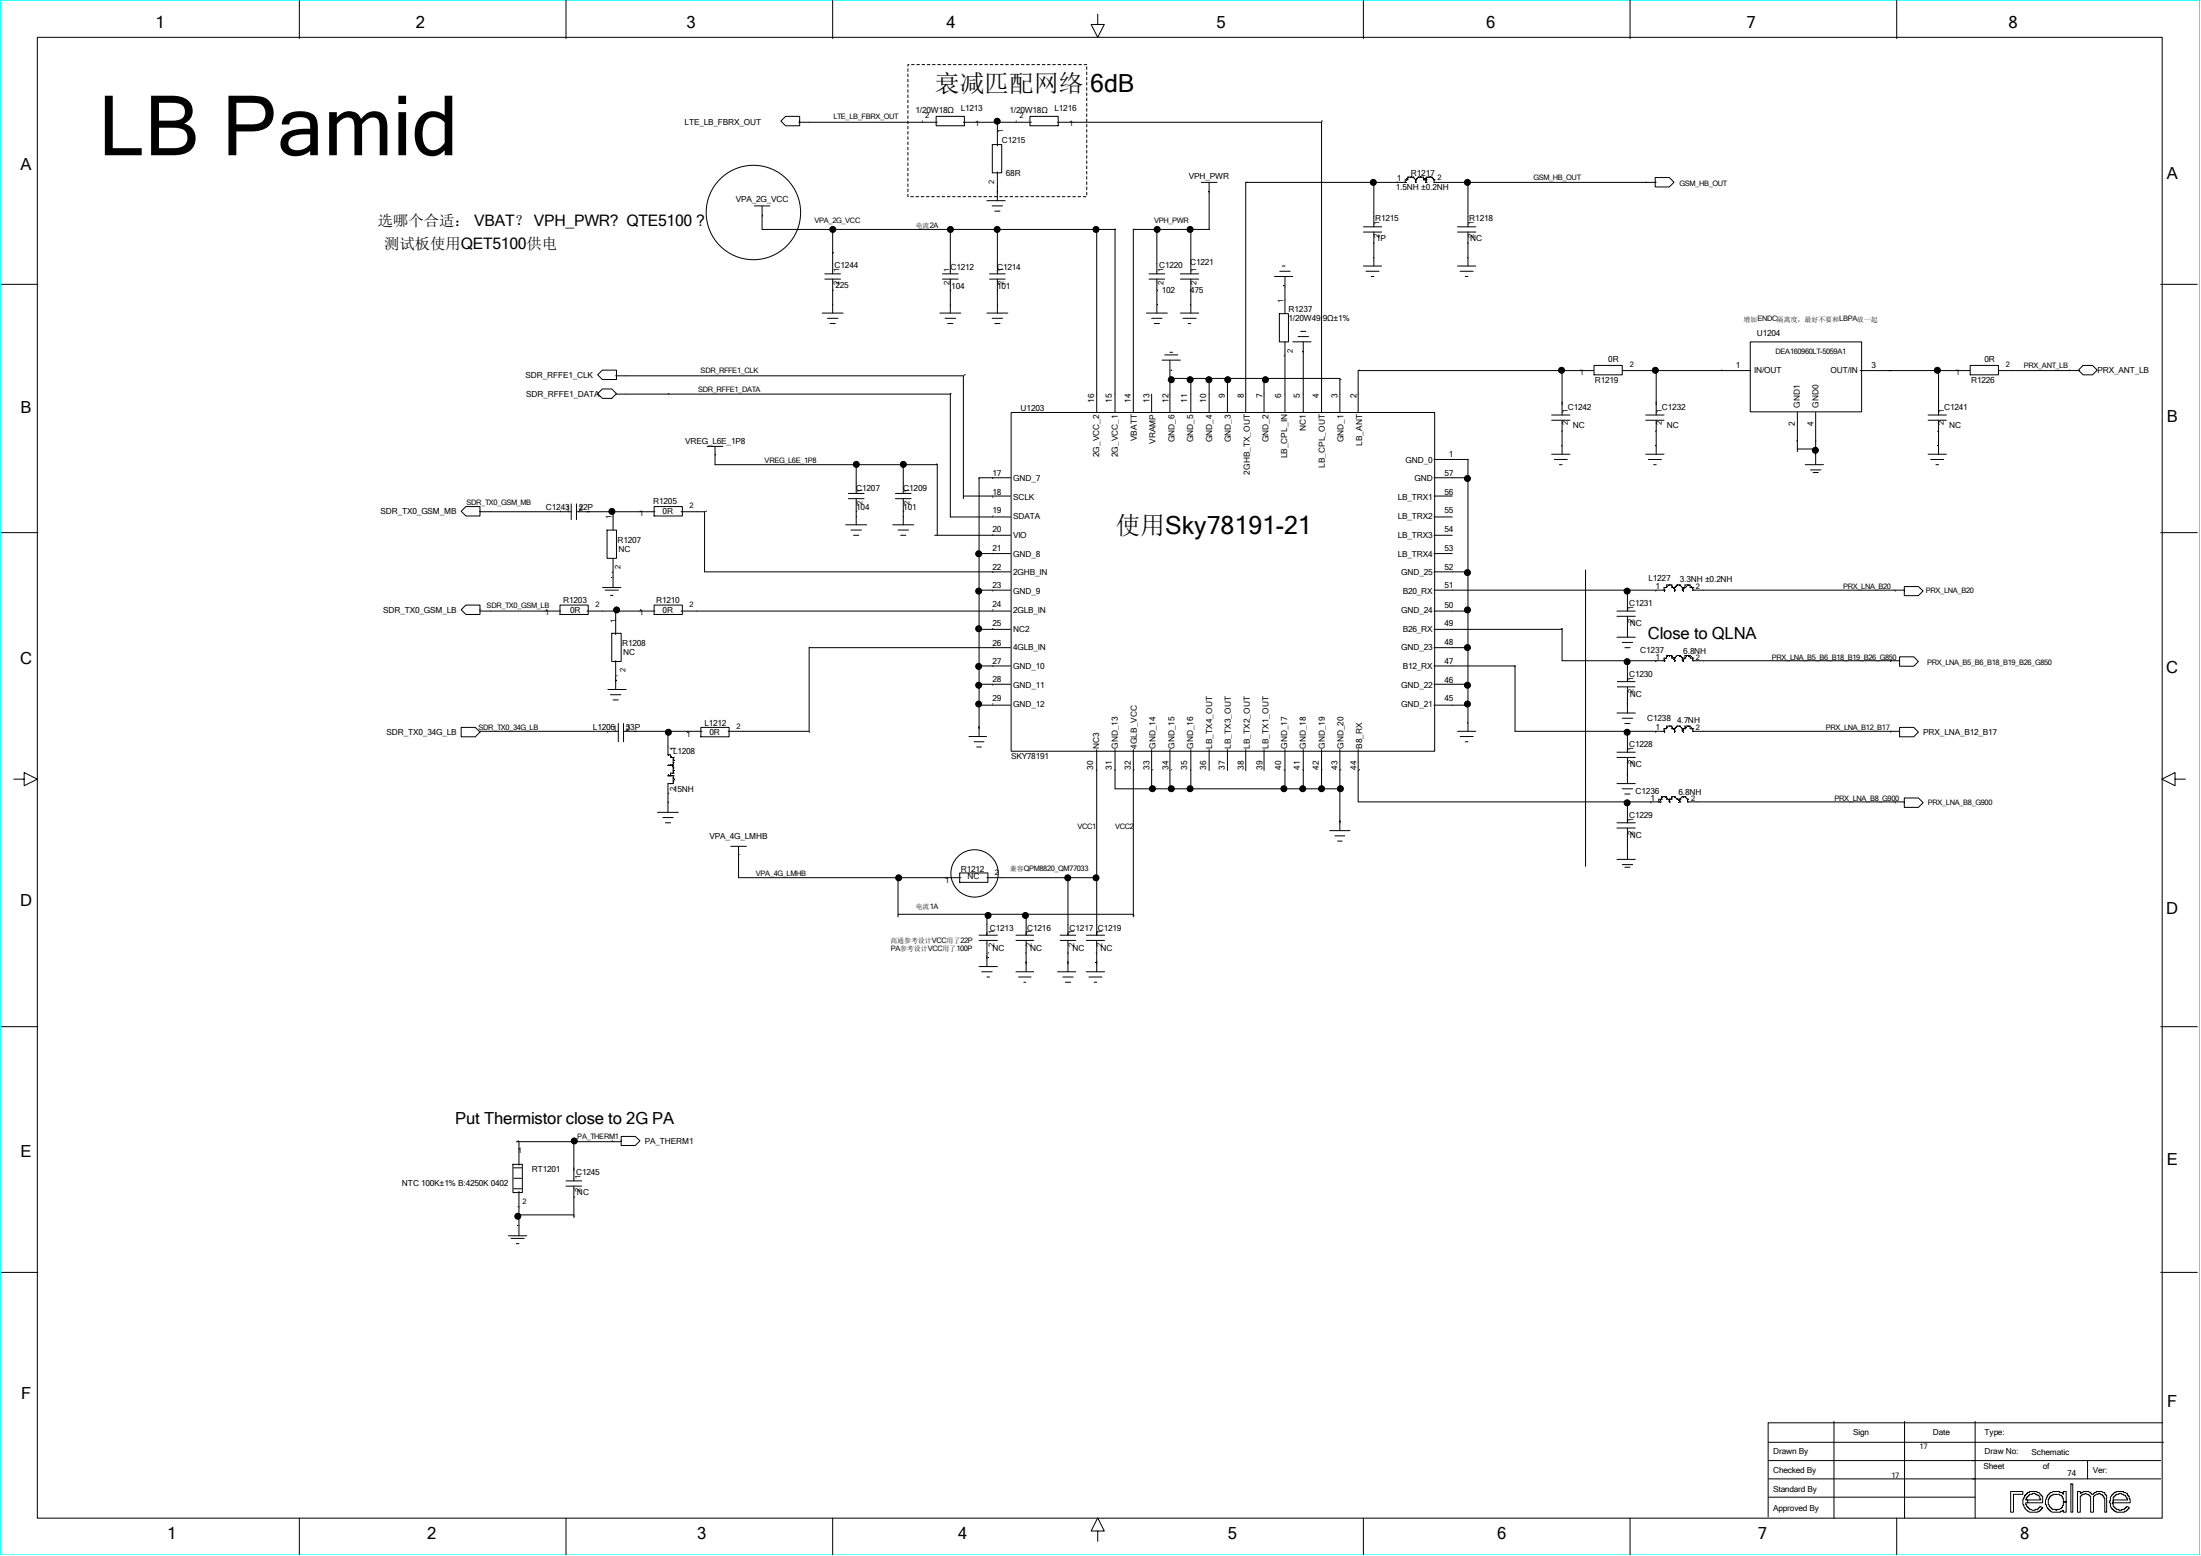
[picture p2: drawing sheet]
<svg xmlns="http://www.w3.org/2000/svg" width="297mm" height="210mm" viewBox="0 0 297 210" stroke-linecap="round" stroke-linejoin="round" font-family="sans-serif">
<path d="M.1 0h296.7v209.8h-296.7z" fill="none" stroke="#0ff" stroke-width=".13"/>
<g fill="none" stroke="#000" stroke-width=".13">
<path d="M40.4 0v5.2M76.4 0v5.2M112.4 0v5.2M184 0v5.2M220 0v5.2M255.9 0v5.2M5 5h286.8v199.9h-286.8zM105.4 16.3l.6-.6h1.9v1.3h-1.9zM107.8 16.5h18.7M126.3 15.7h3.8v1.3h-3.8zM130 16.5h9.2M133.9 19.5h1.3v3.8h-1.3z"/>
<path d="M134.6 16.5v3.2M139 15.7h3.8v1.3h-3.8zM142.7 16.5h35.6v39.2M148.1 1.9v1.4h.9l-.9 1.7-.9-1.7h.9M.2 38.4h4.9M101.8 27.8h2.1M102.8 27.8v3.2h47.7v24.7M111.3 37.7h2.1M111.3 37h2.1M112.4 31v6M112.4 37.7v4.6M127.2 37.7h2.1"/>
<path d="M127.2 37h2.1M128.2 31v6M128.2 37.7v4.6M133.2 27.1h2.4M133.5 37.7h2.1M133.5 37h2.1M133.9 27.8h1.4M134.2 28.5h.7M134.6 23.2v3.9M134.6 31v6M134.6 37.7v4.6M148 31v24.7"/>
<path d="M155 37.7h2.2M155 37h2.2M156.1 31v6M156.1 37.7v4.6M159.3 37.7h2.4M159.3 37h2.4M160.7 31v6M160.7 37.7v4.6M162.1 24.6h2.1M163.2 24.6v6.4h-10.3v24.7M172 37.3h2.4M172.7 36.6h1.4"/>
<path d="M173 35.9h.4M173.4 37.3v5M184 35.9h2.4M184 31.3h2.4M184 30.6h2.4M184.3 36.6h1.8M185 37.3h.4M185.4 24.6v6M185.4 31.3v4.6M189.6 24.6h.1M189.6 24.6h-21.5v31.1M190 23.9h.1"/>
<path d="M190 23.9h.7M190 23.9v.4h-.4v.3M190.3 23.9h.1M190.7 23.9h.1M190.7 23.9l.3 .4M191 24.3h.1M191 24.6h.1M191 24.3v.3M191.4 23.9h.1M191.4 23.9h.7v.4M191.4 23.9l-.4 .4M191.7 23.9h.1"/>
<path d="M192.1 24.3h.1M192.1 24.3h.3M192.4 24.3h.1M192.4 24.6h.1M192.8 23.9h.1M193.1 23.9h.1M193.1 23.9h-.7v.7M193.1 23.9l.4 .4M193.5 24.3h.1M193.5 24.3v.3h30M196.7 35.9h2.4M196.7 31.3h2.4"/>
<path d="M196.7 30.6h2.4M197 36.6h1.8M197.7 37.3h.4M198.1 24.6v6M198.1 31.3v4.6M223.4 24h1.9l.6 .6-.6 .6h-1.9zM291.6 38.4h4.9M81.3 52.5h1.2l.7 .6-.7 .7h-1.2l-.7-.7zM81.3 50h1.9v1.2h-1.9l-.7-.6zM83.1 53.2h45.1v16.6h8.1M83.1 50.7h46.9v16.6M110.9 42.3h2.9"/>
<path d="M111.7 43h1.4M112 43.7h.7M126.8 42.3h2.8M127.5 43h1.4M127.9 43.7h.7M133.2 42.3h2.8M133.9 43h1.4M134.2 43.7h.7M136.4 55.7h57.2v45.7h-57.2zM154.7 42.3h2.8M155.4 43h1.4M155.4 53.2v2.5"/>
<path d="M155.8 43.7h.7M156.8 48.6h2.5M157.2 47.9h1.7M157.9 51.1h22.9v4.6M157.9 48.6v7.1M157.9 47.5h.3M159.3 42.3h2.4M159.6 43h1.8M160.3 43.7h.4M160.7 51.1v4.6M163.2 51.1v4.6M165.6 51.1v4.6"/>
<path d="M170.6 51.1v4.6M172.6 42.3h1.3v3.8h-1.3zM173.4 46.1v9.6M174.4 46.1h2.5M175.2 45.4h1.4M175.5 44.7h.7M175.9 46.1v9.6M209.4 56.7h2.4M209.4 56h2.4M210.8 50v6M210.8 56.7v4.6M215 50h-31.7v5.7"/>
<path d="M215.1 49.3h3.8v1.3h-3.8zM218.9 50h17.3M222.1 56.7h2.4M222.1 56h2.4M223.5 50v6M223.5 56.7v4.6M236.2 46.1h15v9.5h-15zM242.5 55.7v5.3M245 55.7v7M251 50h14.8M260.2 56.7h2.4M260.2 56h2.4"/>
<path d="M261.6 50v6M261.6 56.7v4.6M265.9 49.3h3.8v1.3h-3.8zM269.7 50h10.9M281.1 49.3h1.3l.6 .7-.6 .6h-1.3l-.6-.6zM.2 71.9h4.9M62.9 68.4h1.9v1.2h-1.9l-.7-.6zM64.7 69.1h12.4M77.1 68v2.1M77.8 69.1h10.6M77.8 68v2.1M81.3 79.3h2.5"/>
<path d="M81.7 79.6h1.7M81.9 71.5h1.3v3.9h-1.3zM82.7 69.1v2.4M82.7 75.4v3.9M88.3 68.4h3.8v1.2h-3.8zM91.9 69.1h3.2v8.1h41.2M95.4 60.2h2.1M96.5 60.2v2.5h30v9.5M114.1 70.8h2.8M114.5 67.3h2.1M114.5 66.6h2.1M114.8 71.5h1.4"/>
<path d="M115.2 72.2h.7M115.5 66.6h.1M115.5 62.7v3.9M115.5 67.3v3.5M120.5 70.8h2.8M120.8 67.3h2.1M120.8 66.6h2.1M121.2 71.5h1.4M121.5 72.2h.7M121.9 66.6h.1M121.9 62.7v3.9M121.9 67.3v3.5"/>
<path d="M126.1 72.2h10.2M130 66.9h6.3M132.1 79.6h4.2M132.1 74.7h4.2M136.3 64.5h-4.2v34.9M193.5 79.6h31M193.5 72.2h2.5M193.5 62h4.6v36.7M193.5 74.7h2.5M193.5 64.5h4.6M193.5 77.2h4.6M193.5 69.8h2.5"/>
<path d="M193.5 66.9h2.5M209.4 61.3h2.4M209.7 62h1.8M210.4 62.7h.4M219.6 79.6v2.9M222.1 61.3h2.4M222.4 62h1.8M223.1 62.7h.4M224.5 79.6h.1M225.2 78.9h.1M225.6 79.3h.1M225.6 79.3v-.4h-.7v.4h-.4v.3"/>
<path d="M225.6 79.3h.4M226 79.6h.1M226 79.3h.1M226 79.3v.3M226.3 78.9h.1M226.3 78.9h.4M226.3 78.9l-.3 .4M226.7 78.9h.1M226.7 78.9l.3 .4M227 79.6h.1M227 79.3h.1M227 79.3v.3"/>
<path d="M227.4 79.3h.1M227.4 79.3v-.4h.7v.4h.3M227.4 79.3l-.4 .3M227.7 78.9h.1M228.4 79.6h.1M228.4 79.3h.1M228.4 79.6h28.6M228.4 79.3v.3M242.5 60.6h2.5M243.6 62.7h2.5M244.3 63.4h1.4M244.7 63.8h.7"/>
<path d="M257 79.2h1.9l.6 .6-.6 .6h-1.9zM260.2 61.3h2.4M260.5 62h1.8M261.2 62.7h.4M291.6 71.9h4.9M62.2 82.3l.7-.6h1.9v1.2h-1.9zM62.2 98.2h1.9l.7 .6-.7 .6h-1.9zM64.7 82.5h11M64.7 98.7h18.7M75.6 81.7h3.8v1.2h-3.8zM79.2 82.5h9.2M82 93.1h2.5"/>
<path d="M82.4 80.4h.3M82.4 93.8h1.4M82.5 85.5h1.3v3.8h-1.3zM82.7 94.5h.7M83.1 82.5v3.1M83.1 89.2v3.9M83.4 97.6v2.5M84.1 98.7h10.6M84.1 97.6v2.5M88.3 81.7h3.8v1.2h-3.8zM90.1 98.7v3.2M91.9 82.5h44.4"/>
<path d="M94.6 98.2h3.8v1.2h-3.8zM130.7 99.4h2.5M132.1 92.3h4.2M132.1 95.2h4.2M132.1 89.9h4.2M132.1 84.9h4.2M136.3 87.4h-27.1v11.3h-11M193.5 82.5h4.6M193.5 89.9h10.9v8.8h20.1M193.5 84.9h17.3v4.3h13.7M193.5 92.3h4.6M193.5 95.2h4.6"/>
<path d="M193.5 87.4h4.6M196.7 98.7h2.4M197 99.4h1.8M218.2 92.7h2.5M218.2 92h2.5M218.2 82.5h2.5M218.2 96.2h2.5M218.2 83.2h2.5M218.2 86h2.5M218.9 96.9h1.4M218.9 86.7h1.4M219.3 97.6h.7"/>
<path d="M219.3 87.4h.7M219.6 83.2v2.8M219.6 89.2v2.8M219.6 92.7v3.5M219.6 98.7v2.8M224.5 89.2h.1M224.5 98.3h.1M224.5 98.7h.1M224.5 98.3h.4v-.3h.7v.3M224.5 98.3v.4M225.2 88.5h.1M225.2 98h.1"/>
<path d="M225.6 88.8h.1M225.6 98.3h.1M225.6 88.8v-.3h-.7v.3h-.4v.4M225.6 88.8h.4M225.6 98.3h.4M226 89.2h.1M226 88.8h.1M226 98.7h.1M226 98.3h.1M226 88.8v.4M226 98.3v.4M226.3 88.5h.1"/>
<path d="M226.3 98h.1M226.3 88.5h.4M226.3 88.5l-.3 .3M226.3 98h.4M226.3 98l-.3 .3M226.7 88.5h.1M226.7 98h.1M226.7 88.5l.3 .3M226.7 98l.3 .3M227 89.2h.1M227 88.8h.1M227 98.7h.1"/>
<path d="M227 98.3h.1M227 88.8v.4M227 98.3v.4M227 98.3h.4M227.4 88.8h.1M227.4 98.3h.1M227.4 88.8v-.3h.7v.3h.3M227.4 98.3v-.3h.7v.3h.3M227.4 88.8l-.4 .4M227.7 88.5h.1M227.7 98h.1M228.4 89.2h.1"/>
<path d="M228.4 88.8h.1M228.4 98.7h.1M228.4 98.3h.1M228.4 98.7h27.9M228.4 89.2h27.9M228.4 88.8v.4M228.4 98.3v.4M256.3 88.6h1.9l.7 .7-.7 .6h-1.9zM256.3 98.2h1.9l.7 .6-.7 .6h-1.9zM1.9 105.2h1.4v-.9l1.7 .9-1.7 .8v-.8M88.7 109.6h2.8M89.4 110.3h1.4"/>
<path d="M89.8 111h.7M90.1 101.9h.1M90.1 103.3h.1M90.1 104.7h.1M90.1 101.9h.4v.3h.3M90.1 103.3h.7M90.1 104.7h.7M90.5 103.3h.1M90.5 105.8h.1M90.5 104.7h.1M90.8 102.9h.1M90.8 102.6h.1"/>
<path d="M90.8 102.2h.1M90.8 104.3h.1M90.8 104h.1M90.8 103.6h.1M90.8 105.4h.1M90.8 105h.1M90.8 104.7h.1M90.8 104.7v1.1h-.7v3.8M90.8 102.2v2.1M90.8 104.3h-.3v.4M98.6 114.2h2.1M99.7 114.2v4.3h29.9"/>
<path d="M121.2 118.5v5.2M129.5 117.8h3.8v1.3h-3.8zM131.4 100.1h1.4M131.8 100.8h.7M133.2 118.5h14.8M144.1 118.5v7.7M148 101.2v25M150.5 101.2v5.3h30.3M152.9 101.2v22.5M155.4 101.2v5.3M157.9 101.2v5.3M160.7 101.2v5.3"/>
<path d="M163.2 101.2v2.8M165.6 101.2v2.8M168.1 101.2v2.8M170.6 101.2v2.8M173.4 101.2v5.3M175.9 101.2v5.3M178.3 101.2v5.3M179.4 112.1h2.8M180.1 112.8h1.4M180.4 113.5h.8M180.8 101.2v10.9M183.3 101.2v7h40.9"/>
<path d="M197.7 100.1h.4M218.2 111h2.5M218.2 102.2h2.5M218.2 101.5h2.5M218.2 105.8h2.5M218.2 111.8h2.5M218.2 116h2.5M218.9 106.5h1.4M218.9 116.7h1.4M219.3 107.2h.7M219.3 117h.7M219.6 102.2v3.6"/>
<path d="M219.6 108.2v2.8M219.6 111.8v4.2M223.8 108.2h.1M224.2 107.9h.1M224.2 107.9h-.4v.3M224.5 107.5h.1M225.2 108.2h.1M225.2 107.9h.1M225.2 107.9v.3M225.6 107.5h.1M225.6 107.5v.4h-.7v-.4h-.7v.4M225.6 107.5h.4"/>
<path d="M226 107.5h.1M226 107.5l.3 .4M226.3 107.9h.1M226.3 107.9h.4M226.7 108.2h.1M226.7 107.9h.1M226.7 107.9v.3M227 107.5h.1M227 107.5h.4M227 107.5l-.3 .4M227.4 107.5h.1M227.4 107.5l.3 .4"/>
<path d="M227.7 108.2h.1M227.7 107.9h.1M227.7 108.2h29.3M227.7 107.9v.3M257 107.7h1.9l.6 .6-.6 .7h-1.9zM293.5 105.2v-.9l-1.8 .9 1.8 .8v-.8h1.4M.2 138.6h4.9M121.2 123.4h31.7M132.1 126.9h2.5M132.1 126.2h2.5M132.1 130.4h2.5M132.5 131.2h1.4"/>
<path d="M133.2 131.9h.3M133.2 123.4v2.8M133.2 126.9v3.5M137.1 126.9h2.4M137.1 126.2h2.4M137.1 131.2h2.4M137.4 131.9h1.8M138.1 132.6h.4M138.5 123.4v2.8M138.5 126.9v4.3M142.7 131.2h2.5M143.1 126.9h2.1"/>
<path d="M143.1 126.2h2.1M143.4 131.9h1.4M143.8 132.6h.7M144.1 126.9v4.3M146.6 126.9h2.4M146.6 126.2h2.4M146.6 131.2h2.4M146.9 131.9h1.8M147.6 132.6h.4M148 126.9v4.3M291.6 138.6h4.9M69.2 157.1h1.3v3.9h-1.3z"/>
<path d="M69.3 157.6h1.1M69.3 159h1.1M69.7 154.1h14.1M70 154.1v3.2M76.4 159.4h2.1M77.4 154.1v5.3M83.8 153.4h1.9l.7 .6-.7 .6h-1.9zM.2 171.7h4.9M68.6 166.8h2.5M69 167.1h1.7M69.3 160.4h1.1M69.7 167.8h.3"/>
<path d="M69.7 164h7.7M70 160.8v6M76.4 160.1h2.1M77.4 160.1v4.2M291.6 171.7h4.9M238.7 194.7h53.2M238.7 199.6h52.9M238.7 197.1h52.9M247.5 191.8v13.1M257 191.8v13.1M266.5 191.8v13.1M281.7 197.1v2.5"/>
<path d="M291.8 192h-53.2v12.7M40.4 204.9v4.9M76.4 204.9v4.9M112.4 204.9v4.9M148.1 206.6h.9l-.9-1.7-.9 1.7h.9v1.4M184 204.9v4.9M220 204.9v4.9M238.7 202.1h27.8M255.9 204.9v4.9M271.3 201.3h1.7v.4h-1.3v2.4h-.4zM273.2 201.8h.1v-.1l.3-.2v-.1h.3v-.1h1v.1h.2l.2 .3h.1v.1l.2 .1v.9h-2v-.4h1.8v-.1h-.1l-.2-.5h-.2v-.1h-.3v-.2h-.4v.2h-.3v.1h-.2v.1l-.2 .2v.2h-.2v.1h.3v.4h-.3v.3h.2v.2l.2 .2v.1h.2v.1h.2l.1 .1 .8-.1 .1-.2h.2v-.2l.3 .2v.1l-.2 .1-.1 .3h-.3v.1h-1.1l-.3-.1v-.2h-.1l-.2-.2h-.1l-.1-.5h-.1v-.8h.1zM276.4 201.7h.1l.1-.3h.3l.1-.1h.9v.1h.4l.1 .3v-.4h.4v1.4h-.4v-.5h-.1v-.3h-.1v-.1h-.3v-.1h-.9v.1h-.2v.1l-.3 .2v.2h-.1v.8h.1v.2h.1v.2h.2l.1 .2h.5v.1h.1v-.1h.4l.3-.1v-.1h.1v-.3h.1v-.5h.4v1.4h-.4v-.3h-.1v.2h-.3v.1h-1.1l-.3-.1-.1-.3h-.1v-.1h-.1l-.2-.3v-.2h-.1v-.7z"/>
<path d="M279.4 200.3h.3v3.8h-.3zM280.3 201.3h.4v.2h.1v-.1h.3v-.1h.8l.2 .1 .1 .3h.3l.1-.3h.3v-.1h.7l.2 .1h.2v.3l.3 .1v2.3h-.3v-1.9h-.1v-.3h-.1l-.2-.2h-.2v-.2h-.3v.2h-.2l-.3 .1v.1h-.1v2.2h-.4v-2.2h-.1l-.1-.2h-.3l-.1-.2h-.2v.2h-.3l-.2 .2h-.1v2.2h-.4zM284.9 201.8h.1v-.1l.3-.2v-.1h.2v-.1h1.1v.1l.5 .1v.3l.2 .1v.4h.1v.5h-2.2v-.4h1.9v-.2h-.2l-.1-.4-.5-.1v-.2h-.4v.2h-.4v.1h-.1v.1l-.2 .2v.7h-.2v.1h.2v.4l.2 .2v.1h.1v.1h.4v.1l.8-.1 .1-.2h.1v-.2l.4 .2v.1l-.2 .1-.2 .3h-.2v.1h-1.2v-.1h-.2v-.2h-.1l-.2-.2h-.1l-.1-.3v-.5h-.2z"/>
<circle cx="134.6" cy="16.4" r=".4"/>
<circle cx="101.7" cy="28.7" r="6.4"/>
<circle cx="112.4" cy="31" r=".4"/>
<circle cx="128.2" cy="31" r=".4"/>
<circle cx="134.6" cy="31" r=".4"/>
<circle cx="147.9" cy="31" r=".4"/>
<circle cx="156.1" cy="31" r=".4"/>
<circle cx="160.6" cy="31" r=".4"/>
<circle cx="185.3" cy="24.6" r=".4"/>
<circle cx="198" cy="24.6" r=".4"/>
<circle cx="158.1" cy="51.2" r=".4"/>
<circle cx="160.6" cy="51.2" r=".4"/>
<circle cx="163.1" cy="51.2" r=".4"/>
<circle cx="165.7" cy="51.2" r=".4"/>
<circle cx="170.8" cy="51.2" r=".4"/>
<circle cx="210.7" cy="50" r=".4"/>
<circle cx="223.4" cy="50" r=".4"/>
<circle cx="261.4" cy="50" r=".4"/>
<circle cx="82.6" cy="69" r=".4"/>
<circle cx="115.5" cy="62.7" r=".4"/>
<circle cx="121.9" cy="62.7" r=".4"/>
<circle cx="132.1" cy="74.7" r=".4"/>
<circle cx="132.1" cy="79.8" r=".4"/>
<circle cx="198" cy="64.6" r=".4"/>
<circle cx="198" cy="77.3" r=".4"/>
<circle cx="219.6" cy="79.8" r=".4"/>
<circle cx="245" cy="60.8" r=".4"/>
<circle cx="83.2" cy="82.3" r=".4"/>
<circle cx="90.2" cy="98.8" r=".4"/>
<circle cx="132.1" cy="92.5" r=".4"/>
<circle cx="132.1" cy="84.9" r=".4"/>
<circle cx="132.1" cy="89.9" r=".4"/>
<circle cx="132.1" cy="95" r=".4"/>
<circle cx="198" cy="92.5" r=".4"/>
<circle cx="198" cy="95" r=".4"/>
<circle cx="198" cy="87.4" r=".4"/>
<circle cx="198" cy="82.3" r=".4"/>
<circle cx="219.6" cy="89.3" r=".4"/>
<circle cx="219.6" cy="98.8" r=".4"/>
<circle cx="121.3" cy="118.5" r=".4"/>
<circle cx="131.5" cy="117.9" r="3.2"/>
<circle cx="144.1" cy="118.5" r=".4"/>
<circle cx="147.9" cy="118.5" r=".4"/>
<circle cx="155.5" cy="106.4" r=".4"/>
<circle cx="158.1" cy="106.4" r=".4"/>
<circle cx="160.6" cy="106.4" r=".4"/>
<circle cx="173.2" cy="106.4" r=".4"/>
<circle cx="175.8" cy="106.4" r=".4"/>
<circle cx="178.3" cy="106.4" r=".4"/>
<circle cx="180.9" cy="106.4" r=".4"/>
<circle cx="219.6" cy="108.4" r=".4"/>
<circle cx="133.3" cy="123.5" r=".4"/>
<circle cx="138.4" cy="123.5" r=".4"/>
<circle cx="77.5" cy="154" r=".4"/>
<circle cx="69.9" cy="164.1" r=".4"/>
</g>
<path d="M214 116.9v-40" fill="none" stroke="#000" stroke-width=".13" stroke-dasharray=".3 .1"/>
<g fill="#000">
<circle cx="134.6" cy="16.4" r=".41"/>
<circle cx="112.4" cy="31" r=".41"/>
<circle cx="128.2" cy="31" r=".41"/>
<circle cx="134.6" cy="31" r=".41"/>
<circle cx="147.9" cy="31" r=".41"/>
<circle cx="156.1" cy="31" r=".41"/>
<circle cx="160.6" cy="31" r=".41"/>
<circle cx="185.3" cy="24.6" r=".41"/>
<circle cx="198" cy="24.6" r=".41"/>
<circle cx="158.1" cy="51.2" r=".41"/>
<circle cx="160.6" cy="51.2" r=".41"/>
<circle cx="163.1" cy="51.2" r=".41"/>
<circle cx="165.7" cy="51.2" r=".41"/>
<circle cx="170.8" cy="51.2" r=".41"/>
<circle cx="210.7" cy="50" r=".41"/>
<circle cx="223.4" cy="50" r=".41"/>
<circle cx="261.4" cy="50" r=".41"/>
<circle cx="82.6" cy="69" r=".41"/>
<circle cx="115.5" cy="62.7" r=".41"/>
<circle cx="121.9" cy="62.7" r=".41"/>
<circle cx="132.1" cy="74.7" r=".41"/>
<circle cx="132.1" cy="79.8" r=".41"/>
<circle cx="198" cy="77.3" r=".41"/>
<circle cx="198" cy="64.6" r=".41"/>
<circle cx="219.6" cy="79.8" r=".41"/>
<circle cx="245" cy="60.8" r=".41"/>
<circle cx="83.2" cy="82.3" r=".41"/>
<circle cx="90.2" cy="98.8" r=".41"/>
<circle cx="132.1" cy="89.9" r=".41"/>
<circle cx="132.1" cy="95" r=".41"/>
<circle cx="132.1" cy="84.9" r=".41"/>
<circle cx="132.1" cy="92.5" r=".41"/>
<circle cx="198" cy="87.4" r=".41"/>
<circle cx="198" cy="95" r=".41"/>
<circle cx="198" cy="92.5" r=".41"/>
<circle cx="198" cy="82.3" r=".41"/>
<circle cx="219.6" cy="98.8" r=".41"/>
<circle cx="219.6" cy="89.3" r=".41"/>
<circle cx="121.3" cy="118.5" r=".41"/>
<circle cx="144.1" cy="118.5" r=".41"/>
<circle cx="147.9" cy="118.5" r=".41"/>
<circle cx="155.5" cy="106.4" r=".41"/>
<circle cx="158.1" cy="106.4" r=".41"/>
<circle cx="160.6" cy="106.4" r=".41"/>
<circle cx="173.2" cy="106.4" r=".41"/>
<circle cx="175.8" cy="106.4" r=".41"/>
<circle cx="178.3" cy="106.4" r=".41"/>
<circle cx="180.9" cy="106.4" r=".41"/>
<circle cx="219.6" cy="108.4" r=".41"/>
<circle cx="133.3" cy="123.5" r=".41"/>
<circle cx="138.4" cy="123.5" r=".41"/>
<circle cx="77.5" cy="154" r=".41"/>
<circle cx="69.9" cy="164.1" r=".41"/>
</g>
<path d="M122.5 8.7h24.1v17.8h-24.1z" fill="none" stroke="#000" stroke-width=".13" stroke-dasharray=".4 .4 .4 .4 .4 .4 .4 .4"/>
<text font-size="11.2" x="13.3" y="21">LB Pamid</text>
<text font-size="3.4" x="147.1" y="12.4">6dB</text>
<g font-size="3.3">
<text x="126.2" y="12.4">衰减匹配网络</text>
<text x="150.5" y="72.1">使用Sky78191-21</text>
</g>
<g font-size="2.2">
<text x="21" y="3.8">1</text>
<text x="56.1" y="3.8">2</text>
<text x="92.6" y="3.8">3</text>
<text x="127.7" y="3.8">4</text>
<text x="164.2" y="3.8">5</text>
<text x="200.6" y="3.8">6</text>
<text x="235.7" y="3.8">7</text>
<text x="271" y="3.8">8</text>
<text x="2.8" y="23">A</text>
<text x="292.4" y="24.1">A</text>
<text x="2.8" y="55.8">B</text>
<text x="292.4" y="56.9">B</text>
<text x="2.7" y="89.7">C</text>
<text x="222.4" y="86.3">Close to QLNA</text>
<text x="292.3" y="90.8">C</text>
<text x="2.7" y="122.3">D</text>
<text x="292.3" y="123.4">D</text>
<text x="61.4" y="151.6">Put Thermistor close to 2G PA</text>
<text x="2.8" y="156.1">E</text>
<text x="292.4" y="157.3">E</text>
<text x="2.8" y="188.8">F</text>
<text x="292.4" y="189.9">F</text>
<text x="22.6" y="207.8">1</text>
<text x="57.7" y="207.8">2</text>
<text x="94.1" y="207.8">3</text>
<text x="129.3" y="207.8">4</text>
<text x="165.7" y="207.8">5</text>
<text x="202" y="207.8">6</text>
<text x="237.2" y="207.8">7</text>
<text x="272.6" y="207.8">8</text>
</g>
<g font-size="2.1">
<text x="51" y="30.5">选哪个合适： VBAT？ VPH_PWR? QTE5100 ?</text>
<text x="51.8" y="33.7">测试板使用QET5100供电</text>
</g>
<g font-size="1.1">
<text x="92.4" y="16.9">LTE_LB_FBRX_OUT</text>
<text x="123.5" y="15.2">1/20W18Ω</text>
<text x="129.6" y="15">L1213</text>
<text x="136.2" y="15.2">1/20W18Ω</text>
<text x="142.3" y="15">L1216</text>
<text x="135.2" y="19.3">C1215</text>
<text x="135.7" y="23.7">68R</text>
<text x="190.4" y="23.7">R1217</text>
<text x="99.3" y="27.3">VPA_2G_VCC</text>
<text x="160.4" y="24.1">VPH_PWR</text>
<text x="185.6" y="29.8">R1215</text>
<text x="188.4" y="25.6">1.5NH ±0.2NH</text>
<text x="188.5" y="24.4">1</text>
<text x="198.3" y="29.8">R1218</text>
<text x="160.6" y="35.8">C1221</text>
<text x="185.7" y="32.5">1P</text>
<text x="198.4" y="32.5">NC</text>
<text x="112.6" y="36.2">C1244</text>
<text x="112.7" y="38.8">225</text>
<text x="128.2" y="36.4">C1212</text>
<text x="128.4" y="39">104</text>
<text x="134.5" y="36.4">C1214</text>
<text x="134.5" y="39">101</text>
<text x="156.4" y="36.2">C1220</text>
<text x="156.8" y="39.6">102</text>
<text x="160.6" y="39.6">475</text>
<text x="173.9" y="43.4">1/20W49.9Ω±1%</text>
<text x="173.9" y="42.1">R1237</text>
<text x="237" y="45.3">U1204</text>
<text x="70.9" y="51">SDR_RFFE1_CLK</text>
<text x="71" y="53.5">SDR_RFFE1_DATA</text>
<text x="165.3" y="53.7" transform="rotate(-90 165.3 53.7)">9</text>
<text x="167.8" y="53.7" transform="rotate(-90 167.8 53.7)">8</text>
<text x="170.4" y="53.7" transform="rotate(-90 170.4 53.7)">7</text>
<text x="172.9" y="53.7" transform="rotate(-90 172.9 53.7)">6</text>
<text x="175.4" y="53.7" transform="rotate(-90 175.4 53.7)">5</text>
<text x="177.9" y="53.7" transform="rotate(-90 177.9 53.7)">4</text>
<text x="180.5" y="53.7" transform="rotate(-90 180.5 53.7)">3</text>
<text x="183" y="53.7" transform="rotate(-90 183 53.7)">2</text>
<text x="215.2" y="51.7">R1219</text>
<text x="217" y="48.8">0R</text>
<text x="234.2" y="49.7">1</text>
<text x="236.7" y="50.4">IN/OUT</text>
<text x="247" y="50.4">OUT/IN</text>
<text x="252.5" y="49.7">3</text>
<text x="266" y="51.7">R1226</text>
<text x="267.8" y="48.8">0R</text>
<text x="283" y="50.4">PRX_ANT_LB</text>
<text x="92.5" y="59.9">VREG_L6E_1P8</text>
<text x="137.7" y="55.4">U1203</text>
<text x="147.6" y="54.4" transform="rotate(-90 147.6 54.4)">16</text>
<text x="150" y="54.4" transform="rotate(-90 150 54.4)">15</text>
<text x="152.6" y="54.4" transform="rotate(-90 152.6 54.4)">14</text>
<text x="153.4" y="59.5" transform="rotate(-90 153.4 59.5)">VBATT</text>
<text x="155.1" y="54.4" transform="rotate(-90 155.1 54.4)">13</text>
<text x="155.9" y="59.9" transform="rotate(-90 155.9 59.9)">VRAMP</text>
<text x="157.7" y="54.4" transform="rotate(-90 157.7 54.4)">12</text>
<text x="158.5" y="59.7" transform="rotate(-90 158.5 59.7)">GND_6</text>
<text x="160.2" y="54.4" transform="rotate(-90 160.2 54.4)">11</text>
<text x="161" y="59.7" transform="rotate(-90 161 59.7)">GND_5</text>
<text x="162.7" y="54.4" transform="rotate(-90 162.7 54.4)">10</text>
<text x="163.6" y="59.7" transform="rotate(-90 163.6 59.7)">GND_4</text>
<text x="166.1" y="59.7" transform="rotate(-90 166.1 59.7)">GND_3</text>
<text x="171.2" y="59.7" transform="rotate(-90 171.2 59.7)">GND_2</text>
<text x="176.2" y="58.2" transform="rotate(-90 176.2 58.2)">NC1</text>
<text x="181.3" y="59.7" transform="rotate(-90 181.3 59.7)">GND_1</text>
<text x="211.6" y="55.3">C1242</text>
<text x="212.2" y="57.7">NC</text>
<text x="224.3" y="55.3">C1232</text>
<text x="224.9" y="57.7">NC</text>
<text x="242.2" y="57.6" transform="rotate(-90 242.2 57.6)">2</text>
<text x="242.8" y="55" transform="rotate(-90 242.8 55)">GND1</text>
<text x="244.7" y="57.6" transform="rotate(-90 244.7 57.6)">4</text>
<text x="245.4" y="55" transform="rotate(-90 245.4 55)">GND0</text>
<text x="262.3" y="55.3">C1241</text>
<text x="263" y="57.7">NC</text>
<text x="133.9" y="64.2">17</text>
<text x="136.7" y="65">GND_7</text>
<text x="148.3" y="61.7" transform="rotate(-90 148.3 61.7)">2G_VCC_2</text>
<text x="150.8" y="61.7" transform="rotate(-90 150.8 61.7)">2G_VCC_1</text>
<text x="168.6" y="64.1" transform="rotate(-90 168.6 64.1)">2GHB_TX_OUT</text>
<text x="173.7" y="61.9" transform="rotate(-90 173.7 61.9)">LB_CPL_IN</text>
<text x="178.7" y="63.1" transform="rotate(-90 178.7 63.1)">LB_CPL_OUT</text>
<text x="183.8" y="60.2" transform="rotate(-90 183.8 60.2)">LB_ANT</text>
<text x="189.7" y="62.4">GND_0</text>
<text x="190.9" y="65">GND</text>
<text x="194.9" y="64.2">57</text>
<text x="195.5" y="61.7">1</text>
<text x="51.4" y="69.4">SDR_TX0_GSM_MB</text>
<text x="73.7" y="68.8">C1243</text>
<text x="78.1" y="68.8">22P</text>
<text x="88.1" y="68.1">R1205</text>
<text x="89.4" y="69.4">0R</text>
<text x="115.5" y="68.8">104</text>
<text x="115.5" y="66.2">C1207</text>
<text x="121.9" y="68.8">101</text>
<text x="121.9" y="66.2">C1209</text>
<text x="133.9" y="66.7">18</text>
<text x="133.9" y="71.8">20</text>
<text x="133.9" y="69.3">19</text>
<text x="136.7" y="70">SDATA</text>
<text x="136.7" y="67.5">SCLK</text>
<text x="188.6" y="70">LB_TRX2</text>
<text x="188.6" y="67.5">LB_TRX1</text>
<text x="194.9" y="66.7">56</text>
<text x="194.9" y="69.3">55</text>
<text x="194.9" y="71.8">54</text>
<text x="83.3" y="73.2">R1207</text>
<text x="83.4" y="74.5">NC</text>
<text x="133.9" y="76.9">22</text>
<text x="133.9" y="74.4">21</text>
<text x="136.7" y="75.1">GND_8</text>
<text x="136.7" y="77.7">2GHB_IN</text>
<text x="136.7" y="72.6">VIO</text>
<text x="188.6" y="75.1">LB_TRX4</text>
<text x="188.6" y="72.6">LB_TRX3</text>
<text x="189.1" y="77.7">GND_25</text>
<text x="194.9" y="74.4">53</text>
<text x="194.9" y="76.9">52</text>
<text x="51.7" y="82.7">SDR_TX0_GSM_LB</text>
<text x="76" y="81.4">R1203</text>
<text x="76.9" y="82.7">0R</text>
<text x="88.5" y="81.4">R1210</text>
<text x="89.4" y="82.7">0R</text>
<text x="133.9" y="81.9">24</text>
<text x="133.9" y="79.4">23</text>
<text x="136.7" y="80.2">GND_9</text>
<text x="136.7" y="82.7">2GLB_IN</text>
<text x="189.1" y="82.7">GND_24</text>
<text x="189.3" y="80.2">B20_RX</text>
<text x="194.9" y="79.4">51</text>
<text x="194.9" y="82.1">50</text>
<text x="219.8" y="81.8">C1231</text>
<text x="222.4" y="78.4">L1227</text>
<text x="223.4" y="79.5">1</text>
<text x="226.7" y="78.6">3.3NH ±0.2NH</text>
<text x="84" y="87.2">R1208</text>
<text x="84.1" y="88.4">NC</text>
<text x="133.9" y="84.5">25</text>
<text x="133.9" y="89.6">27</text>
<text x="133.9" y="87.2">26</text>
<text x="136.7" y="87.8">4GLB_IN</text>
<text x="136.7" y="85.2">NC2</text>
<text x="189.1" y="87.8">GND_23</text>
<text x="189.3" y="85.2">B26_RX</text>
<text x="194.9" y="84.5">49</text>
<text x="194.9" y="87">48</text>
<text x="194.9" y="89.6">47</text>
<text x="219.9" y="84.5">NC</text>
<text x="221.3" y="88.2">C1237</text>
<text x="223.4" y="89.1">1</text>
<text x="227.1" y="88.3">6.8NH</text>
<text x="133.9" y="94.6">29</text>
<text x="133.9" y="92.1">28</text>
<text x="136.7" y="90.3">GND_10</text>
<text x="136.7" y="92.9">GND_11</text>
<text x="136.7" y="95.4">GND_12</text>
<text x="189.1" y="95.4">GND_21</text>
<text x="189.1" y="92.9">GND_22</text>
<text x="189.3" y="90.3">B12_RX</text>
<text x="194.9" y="92.2">46</text>
<text x="194.9" y="94.6">45</text>
<text x="219.8" y="91.3">C1230</text>
<text x="219.9" y="94">NC</text>
<text x="52.2" y="99.2">SDR_TX0_34G_LB</text>
<text x="80" y="98.6">L12061</text>
<text x="84.5" y="98.6">33P</text>
<text x="90.8" y="101.8">L1208</text>
<text x="91.2" y="101.3" transform="rotate(-90 91.2 101.3)">1</text>
<text x="95" y="98">L1212</text>
<text x="95.7" y="99.2">0R</text>
<text x="148.3" y="101.1" transform="rotate(-90 148.3 101.1)">NC3</text>
<text x="150.8" y="101.1" transform="rotate(-90 150.8 101.1)">GND_13</text>
<text x="153.4" y="101.1" transform="rotate(-90 153.4 101.1)">4GLB_VCC</text>
<text x="155.9" y="101.1" transform="rotate(-90 155.9 101.1)">GND_14</text>
<text x="158.5" y="101.1" transform="rotate(-90 158.5 101.1)">GND_15</text>
<text x="161" y="101.1" transform="rotate(-90 161 101.1)">GND_16</text>
<text x="163.6" y="101.1" transform="rotate(-90 163.6 101.1)">LB_TX4_OUT</text>
<text x="166.1" y="101.1" transform="rotate(-90 166.1 101.1)">LB_TX3_OUT</text>
<text x="168.6" y="101.1" transform="rotate(-90 168.6 101.1)">LB_TX2_OUT</text>
<text x="171.2" y="101.1" transform="rotate(-90 171.2 101.1)">LB_TX1_OUT</text>
<text x="173.7" y="101.1" transform="rotate(-90 173.7 101.1)">GND_17</text>
<text x="176.2" y="101.1" transform="rotate(-90 176.2 101.1)">GND_18</text>
<text x="178.7" y="101.1" transform="rotate(-90 178.7 101.1)">GND_19</text>
<text x="181.3" y="101.1" transform="rotate(-90 181.3 101.1)">GND_20</text>
<text x="183.8" y="101.1" transform="rotate(-90 183.8 101.1)">B8_RX</text>
<text x="219.8" y="100.9">C1228</text>
<text x="222.3" y="97.4">C1238</text>
<text x="223.4" y="98.6">1</text>
<text x="226.3" y="97.6">4.7NH</text>
<text x="259.5" y="99.2">PRX_LNA_B12_B17</text>
<text x="90.8" y="106.8">15NH</text>
<text x="136.5" y="102.4">SKY78191</text>
<text x="147.5" y="103.9" transform="rotate(-90 147.5 103.9)">30</text>
<text x="150" y="103.9" transform="rotate(-90 150 103.9)">31</text>
<text x="152.6" y="103.9" transform="rotate(-90 152.6 103.9)">32</text>
<text x="155.1" y="103.9" transform="rotate(-90 155.1 103.9)">33</text>
<text x="157.7" y="103.9" transform="rotate(-90 157.7 103.9)">34</text>
<text x="160.2" y="103.9" transform="rotate(-90 160.2 103.9)">35</text>
<text x="162.7" y="103.9" transform="rotate(-90 162.7 103.9)">36</text>
<text x="165.3" y="103.9" transform="rotate(-90 165.3 103.9)">37</text>
<text x="167.8" y="103.9" transform="rotate(-90 167.8 103.9)">38</text>
<text x="170.4" y="103.9" transform="rotate(-90 170.4 103.9)">39</text>
<text x="172.9" y="103.9" transform="rotate(-90 172.9 103.9)">40</text>
<text x="175.4" y="103.9" transform="rotate(-90 175.4 103.9)">41</text>
<text x="177.9" y="103.9" transform="rotate(-90 177.9 103.9)">42</text>
<text x="180.5" y="103.9" transform="rotate(-90 180.5 103.9)">43</text>
<text x="183" y="103.9" transform="rotate(-90 183 103.9)">44</text>
<text x="219.9" y="103.5">NC</text>
<text x="220.7" y="107.2">C1236</text>
<text x="226.5" y="107.3">6.8NH</text>
<text x="95.7" y="113.2">VPA_4G_LMHB</text>
<text x="219.8" y="110.4">C1229</text>
<text x="219.9" y="113.1">NC</text>
<text x="222.7" y="108.1">1</text>
<text x="129.6" y="117.7">R1212</text>
<text x="130.6" y="118.7">NC</text>
<text x="133.6" y="125.6">C1213</text>
<text x="138.6" y="125.6">C1216</text>
<text x="144.3" y="125.6">C1217 C1219</text>
<text x="133.9" y="128.4">NC</text>
<text x="139" y="128.4">NC</text>
<text x="144.7" y="128.4">NC</text>
<text x="148.5" y="128.4">NC</text>
<text x="87" y="154.4">PA_THERM1</text>
<text x="54.2" y="160.1">NTC 100K±1% B:4250K 0402</text>
<text x="71.8" y="158.2">RT1201</text>
<text x="77.7" y="158.6">C1245</text>
<text x="77.9" y="161.2">NC</text>
<text x="239.3" y="196.3">Drawn By</text>
<text x="250" y="193.7">Sign</text>
<text x="260.8" y="193.7">Date</text>
<text x="267.8" y="193.7">Type:</text>
<text x="267.8" y="196.3">Draw No:</text>
<text x="274.1" y="196.4">Schematic</text>
<text x="239.3" y="198.8">Checked By</text>
<text x="239.3" y="201.3">Standard By</text>
<text x="239.3" y="203.9">Approved By</text>
<text x="267.7" y="198.3">Sheet</text>
<text x="275.7" y="198.3">of</text>
<text x="279" y="199.2">74</text>
<text x="282.4" y="198.8">Ver:</text>
</g>
<g font-size="1">
<text x="112.5" y="16.1">LTE_LB_FBRX_OUT</text>
<text x="124.9" y="15.9">2</text>
<text x="131.6" y="17">1</text>
<text x="137.6" y="15.9">2</text>
<text x="144.3" y="17">1</text>
<text x="135.4" y="18" transform="rotate(-90 135.4 18)">1</text>
<text x="134.1" y="24.8" transform="rotate(-90 134.1 24.8)">2</text>
<text x="194" y="24.4">2</text>
<text x="206.9" y="24.4">GSM_HB_OUT</text>
<text x="226.6" y="25">GSM_HB_OUT</text>
<text x="109.9" y="30.1">VPA_2G_VCC</text>
<text x="155.7" y="30.1">VPH_PWR</text>
<text x="186.2" y="32.1" transform="rotate(-90 186.2 32.1)">2</text>
<text x="186.2" y="30.3" transform="rotate(-90 186.2 30.3)">1</text>
<text x="198.9" y="32.1" transform="rotate(-90 198.9 32.1)">2</text>
<text x="198.9" y="30.3" transform="rotate(-90 198.9 30.3)">1</text>
<text x="113.2" y="38.4" transform="rotate(-90 113.2 38.4)">2</text>
<text x="113.2" y="36.7" transform="rotate(-90 113.2 36.7)">1</text>
<text x="128.1" y="38.4" transform="rotate(-90 128.1 38.4)">2</text>
<text x="128.1" y="36.7" transform="rotate(-90 128.1 36.7)">1</text>
<text x="135.4" y="38.4" transform="rotate(-90 135.4 38.4)">2</text>
<text x="135.4" y="36.7" transform="rotate(-90 135.4 36.7)">1</text>
<text x="157" y="38.4" transform="rotate(-90 157 38.4)">2</text>
<text x="157" y="36.7" transform="rotate(-90 157 36.7)">1</text>
<text x="161.4" y="38.4" transform="rotate(-90 161.4 38.4)">2</text>
<text x="161.4" y="36.7" transform="rotate(-90 161.4 36.7)">1</text>
<text x="173.2" y="40.9" transform="rotate(-90 173.2 40.9)">1</text>
<text x="174.4" y="47.6" transform="rotate(-90 174.4 47.6)">2</text>
<text x="239.6" y="47.8">DEA160960LT-5059A1</text>
<text x="94.2" y="52.9">SDR_RFFE1_DATA</text>
<text x="94.5" y="50.3">SDR_RFFE1_CLK</text>
<text x="213.2" y="50.7">1</text>
<text x="219.9" y="49.5">2</text>
<text x="263.9" y="50.7">1</text>
<text x="270.7" y="49.5">2</text>
<text x="273.1" y="49.7">PRX_ANT_LB</text>
<text x="211.6" y="57.4" transform="rotate(-90 211.6 57.4)">2</text>
<text x="211.6" y="55.7" transform="rotate(-90 211.6 55.7)">1</text>
<text x="224.2" y="57.4" transform="rotate(-90 224.2 57.4)">2</text>
<text x="224.2" y="55.7" transform="rotate(-90 224.2 55.7)">1</text>
<text x="262.3" y="57.4" transform="rotate(-90 262.3 57.4)">2</text>
<text x="262.3" y="55.7" transform="rotate(-90 262.3 55.7)">1</text>
<text x="103.2" y="62.4">VREG_L6E_1P8</text>
<text x="63" y="68.1">SDR_TX0_GSM_MB</text>
<text x="76.3" y="68.9">1</text>
<text x="78.1" y="68.9">2</text>
<text x="82.5" y="70" transform="rotate(-90 82.5 70)">1</text>
<text x="86.3" y="69.7">1</text>
<text x="93" y="68.6">2</text>
<text x="116.4" y="68.2" transform="rotate(-90 116.4 68.2)">2</text>
<text x="116.4" y="66.5" transform="rotate(-90 116.4 66.5)">1</text>
<text x="122.7" y="68.2" transform="rotate(-90 122.7 68.2)">2</text>
<text x="122.7" y="66.5" transform="rotate(-90 122.7 66.5)">1</text>
<text x="83.7" y="76.8" transform="rotate(-90 83.7 76.8)">2</text>
<text x="65.7" y="82.1">SDR_TX0_GSM_LB</text>
<text x="73.6" y="83">1</text>
<text x="80.4" y="81.9">2</text>
<text x="86.3" y="83">1</text>
<text x="93" y="81.9">2</text>
<text x="220.4" y="82.3" transform="rotate(-90 220.4 82.3)">1</text>
<text x="228.8" y="79.5">2</text>
<text x="248.7" y="79.5">PRX_LNA_B20</text>
<text x="259.9" y="80">PRX_LNA_B20</text>
<text x="83.2" y="84" transform="rotate(-90 83.2 84)">1</text>
<text x="220.4" y="84.1" transform="rotate(-90 220.4 84.1)">2</text>
<text x="228.8" y="89.1">2</text>
<text x="239.1" y="89.1">PRX_LNA_B5_B6_B18_B19_B26_G850</text>
<text x="260" y="89.7">PRX_LNA_B5_B6_B18_B19_B26_G850</text>
<text x="84.4" y="90.7" transform="rotate(-90 84.4 90.7)">2</text>
<text x="220.4" y="93.6" transform="rotate(-90 220.4 93.6)">2</text>
<text x="220.4" y="91.8" transform="rotate(-90 220.4 91.8)">1</text>
<text x="64.6" y="98.6">SDR_TX0_34G_LB</text>
<text x="84.5" y="98.7">2</text>
<text x="92.6" y="99.5">1</text>
<text x="99.4" y="98.4">2</text>
<text x="220.4" y="101.4" transform="rotate(-90 220.4 101.4)">1</text>
<text x="228.8" y="98.6">2</text>
<text x="246.4" y="98.6">PRX_LNA_B12_B17</text>
<text x="91.2" y="106.7" transform="rotate(-90 91.2 106.7)">2</text>
<text x="220.4" y="103.1" transform="rotate(-90 220.4 103.1)">2</text>
<text x="145.4" y="111.9">VCC1</text>
<text x="150.5" y="111.9">VCC2</text>
<text x="220.4" y="112.6" transform="rotate(-90 220.4 112.6)">2</text>
<text x="220.4" y="110.9" transform="rotate(-90 220.4 110.9)">1</text>
<text x="228.2" y="108.1">2</text>
<text x="247.6" y="108.1">PRX_LNA_B8_G900</text>
<text x="260.1" y="108.6">PRX_LNA_B8_G900</text>
<text x="102" y="118.2">VPA_4G_LMHB</text>
<text x="127.5" y="119.2">1</text>
<text x="134.3" y="118.1">2</text>
<text x="120.2" y="128.4">PA参考设计VCC用了100P</text>
<text x="134.2" y="127.8" transform="rotate(-90 134.2 127.8)">2</text>
<text x="134.2" y="126.1" transform="rotate(-90 134.2 126.1)">1</text>
<text x="139.2" y="127.8" transform="rotate(-90 139.2 127.8)">2</text>
<text x="139.2" y="126.1" transform="rotate(-90 139.2 126.1)">1</text>
<text x="144.9" y="127.8" transform="rotate(-90 144.9 127.8)">2</text>
<text x="144.9" y="126.1" transform="rotate(-90 144.9 126.1)">1</text>
<text x="148.7" y="127.8" transform="rotate(-90 148.7 127.8)">2</text>
<text x="148.7" y="126.1" transform="rotate(-90 148.7 126.1)">1</text>
<text x="69.9" y="155.6">1</text>
<text x="77.9" y="153.7">PA_THERM1</text>
<text x="78.3" y="160.8" transform="rotate(-90 78.3 160.8)">2</text>
<text x="78.3" y="159.1" transform="rotate(-90 78.3 159.1)">1</text>
<text x="70.5" y="162.6">2</text>
<text x="259" y="195.6">17</text>
<text x="255.2" y="199.4">17</text>
</g>
<g font-size=".9">
<text x="123.6" y="30.7">电流2A</text>
<text x="235.2" y="43.4">增加ENDC隔离度，最好不要和LBPA放一起</text>
<text x="136.3" y="117.6">兼容QPM8820_QM77033</text>
<text x="123.6" y="122.7">电流1A</text>
<text x="120.1" y="127.3">高通参考设计VCC用了22P</text>
</g>
</svg>
